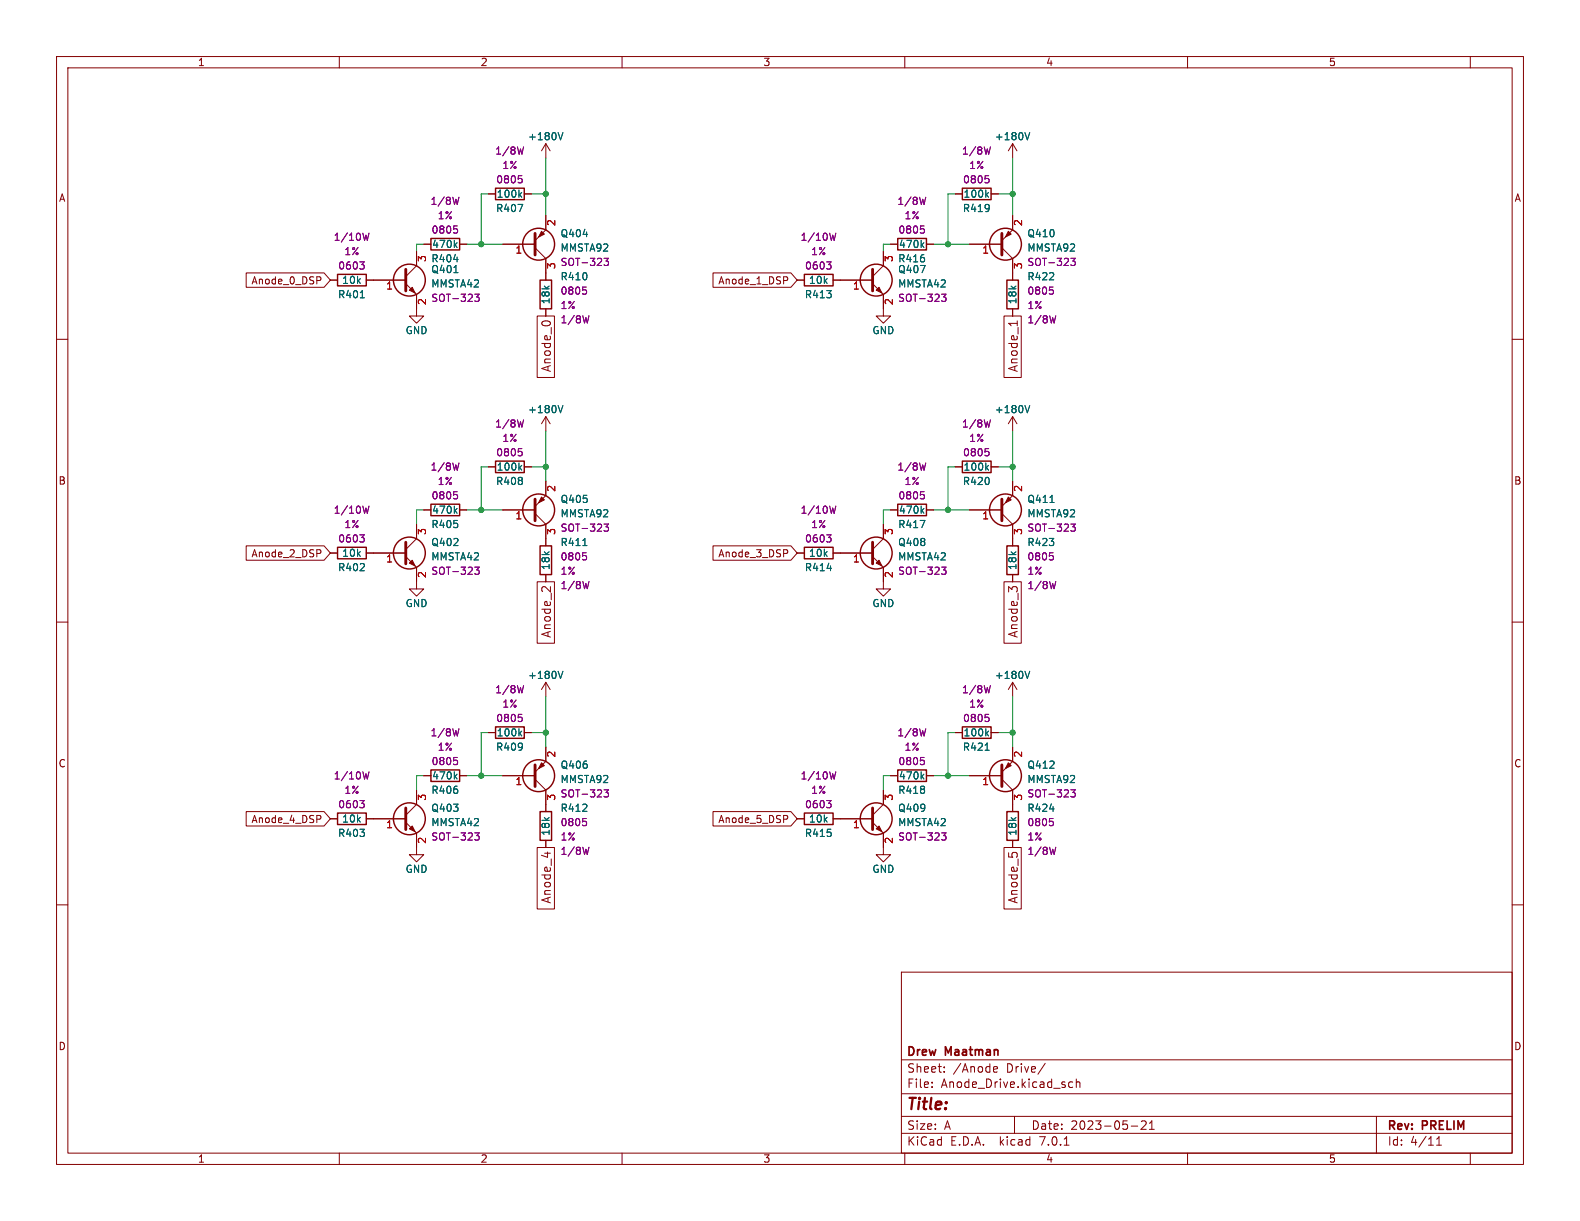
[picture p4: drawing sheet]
<svg xmlns="http://www.w3.org/2000/svg" width="279mm" height="216mm" viewBox="0 0 279 216" stroke-linecap="round" stroke-linejoin="round" font-family="sans-serif">
<g fill="none" stroke="#840000" stroke-width=".18">
<path d="M10 10h259.4v195.9h-259.4zM12 12h255.4v191.9h-255.4zM60 10v2M110 10v2M160 10v2M210 10v2M260 10v2M86.4 34.3h1.2M92.7 34.3h1.3M96.5 38.1v2.5l-1.9 1.9M96.5 25.4l-.7 1.3M96.5 25.4v2.5"/>
<path d="M96.5 25.4l.8 1.3M168.9 34.3h1.3M175.3 34.3h1.2M179.1 38.1v2.5l-1.9 1.9M179.1 25.4v2.5M179.1 25.4l-.8 1.3M179.1 25.4l.7 1.3M10 60h2M43.5 48.3h13.8l1.1 1.2-1.1 1.3h-13.8zM56.5 48.9l.2 .3v.3l-.2 .1M58.4 49.5h1.3M64.8 49.5h7"/>
<path d="M71.8 50.2l1.9 1.9v3.8h1.2l-1.2 1.3-1.3-1.3h1.3M73.7 44.5v2.5l-1.9 1.9M74.9 43.2h1.3M81.3 43.2h1.2M88.9 43.2h5.7M94.6 43.8l1.9 1.9v3.8M95 55.9h3v10.8h-3zM96.5 54.6v1.3M126.1 48.3h13.8l1.1 1.2-1.1 1.3h-13.8zM139.1 48.9l.2 .3-.1 .3-.1 .1M141 49.5h1.2M147.3 49.5h7"/>
<path d="M154.3 50.2l1.9 1.9v3.8h1.3l-1.3 1.3-1.3-1.3h1.3M156.2 44.5v2.5l-1.9 1.9M157.5 43.2h1.2M163.8 43.2h1.3M171.4 43.2h5.8M177.2 43.8l1.9 1.9v3.8M177.5 55.9h3.1v10.8h-3.1zM179.1 54.6v1.3M179.9 56.7v.9M267.4 60h2M96.5 73.7v2.5M96.5 73.7l-.7 1.2"/>
<path d="M96.5 73.7l.8 1.2M179.1 73.7v2.5M179.1 73.7l-.8 1.2M179.1 73.7l.7 1.2M43.5 96.5h13.8l1.1 1.3-1.1 1.3h-13.8zM56.5 97.2l.2 .2v.3l-.2 .2M58.4 97.8h1.3M64.8 97.8h7M71.8 98.4l1.9 1.9v3.8h1.2l-1.2 1.3-1.3-1.3h1.3M73.7 92.7v2.6l-1.9 1.9M74.9 90.2h1.3M81.3 90.2h1.2"/>
<path d="M86.4 82.6h1.2M88.9 90.2h5.7M92.7 82.6h1.3M94.6 90.8l1.9 1.9v3.8M96.5 85.1v2.5l-1.9 1.9M126.1 96.5h13.8l1.1 1.3-1.1 1.3h-13.8zM139.1 97.2l.2 .2-.1 .3-.1 .2M141 97.8h1.2M147.3 97.8h7M154.3 98.4l1.9 1.9v3.8h1.3l-1.3 1.3-1.3-1.3h1.3M156.2 92.7v2.6l-1.9 1.9M157.5 90.2h1.2"/>
<path d="M163.8 90.2h1.3M168.9 82.6h1.3M171.4 90.2h5.8M175.3 82.6h1.2M177.2 90.8l1.9 1.9v3.8M179.1 85.1v2.5l-1.9 1.9M10 110h2M95 102.9h3v10.8h-3zM96 103.8h.5M96.5 101.6v1.3M97.3 103.7v1M177.5 102.9h3.1v10.8h-3.1z"/>
<path d="M179.1 101.6v1.3M267.4 110h2M73.7 139.7v2.5l-1.9 1.9M74.9 137.2h1.3M81.3 137.2h1.2M86.4 129.5h1.2M88.9 137.2h5.7M92.7 129.5h1.3M94.6 137.8l1.9 1.9v3.8M96.5 132.1v2.5l-1.9 1.9M96.5 120.7v2.5M96.5 120.7l-.7 1.2"/>
<path d="M96.5 120.7l.8 1.2M156.2 139.7v2.5l-1.9 1.9M157.5 137.2h1.2M163.8 137.2h1.3M168.9 129.5h1.3M171.4 137.2h5.8M175.3 129.5h1.2M177.2 137.8l1.9 1.9v3.8M179.1 132.1v2.5l-1.9 1.9M179.1 120.7v2.5M179.1 120.7l-.8 1.2M179.1 120.7l.7 1.2"/>
<path d="M10 160h2M43.5 143.5h13.8l1.1 1.3-1.1 1.3h-13.8zM56.5 144.2l.2 .2v.3l-.2 .2M58.4 144.8h1.3M64.8 144.8h7M71.8 145.4l1.9 1.9v3.8h1.2l-1.2 1.3-1.3-1.3h1.3M95 149.9h3v10.8h-3zM96.5 148.6v1.3M96.8 150.6v1M126.1 143.5h13.8l1.1 1.3-1.1 1.3h-13.8zM139.1 144.2l.2 .2-.1 .3-.1 .2M141 144.8h1.2"/>
<path d="M147.3 144.8h7M154.3 145.4l1.9 1.9v3.8h1.3l-1.3 1.3-1.3-1.3h1.3M177.5 149.9h3.1v10.8h-3.1zM179.1 148.6v1.3M267.4 160h2M159.4 171.9h108v32h-108zM159.4 197.4h108M159.4 193.4h108M159.4 187.4h108M164.8 192.2v.1M164.8 191.4v.1M167 189.5v.1"/>
<path d="M167 188.7v.1M175.8 189.5h.5M175.8 188.7l.4-.1 .2 .4-.7 .1M179.4 197.4v3M184.8 188l-1.3 2M189.7 191.4l-.4-.1-.3 .3v.4l.1 .2h.6M190.3 191.4l.2-.1 .4 .1 .1 .9M190.3 190.8v1.5M200 199.1h1.2M201.8 198.3l.6-.1 .2 .1 .1 .3-.9 1.1h.9M203.3 199.7h.8M203.3 198.6l.4-.4v1.5"/>
<path d="M243.4 197.4v6.5M60 203.9v2M110 203.9v2M159.4 200.4h108M160 203.9v2M188.2 202.5h.8M210 203.9v2M254 202.5h.9M254 201.4l.5-.4v1.5M260 203.9v2"/>
</g>
<g fill="none" stroke="#840000" stroke-width=".25">
<path d="M87.6 33.3h5.1v2h-5.1zM170.2 33.3h5.1v2h-5.1zM59.7 48.5h5.1v2h-5.1zM76.2 42.2h5.1v2h-5.1zM95.5 49.5h2v5.1h-2zM142.2 48.5h5.1v2h-5.1zM158.7 42.2h5.1v2h-5.1zM178.1 49.5h2v5.1h-2zM59.7 96.8h5.1v2h-5.1zM76.2 89.2h5.1v2h-5.1zM87.6 81.5h5.1v2.1h-5.1zM95.5 96.5h2v5.1h-2z"/>
<path d="M142.2 96.8h5.1v2h-5.1zM158.7 89.2h5.1v2h-5.1zM170.2 81.5h5.1v2.1h-5.1zM178.1 96.5h2v5.1h-2zM76.2 136.1h5.1v2.1h-5.1zM87.6 128.5h5.1v2.1h-5.1zM158.7 136.1h5.1v2.1h-5.1zM170.2 128.5h5.1v2.1h-5.1zM59.7 143.8h5.1v2h-5.1zM95.5 143.5h2v5.1h-2zM142.2 143.8h5.1v2h-5.1zM178.1 143.5h2v5.1h-2z"/>
<circle cx="72.4" cy="49.5" r="2.82"/>
<circle cx="95.2" cy="43.2" r="2.82"/>
<circle cx="154.9" cy="49.5" r="2.82"/>
<circle cx="177.8" cy="43.2" r="2.82"/>
<circle cx="72.4" cy="97.8" r="2.82"/>
<circle cx="95.2" cy="90.2" r="2.82"/>
<circle cx="154.9" cy="97.8" r="2.82"/>
<circle cx="177.8" cy="90.2" r="2.82"/>
<circle cx="95.2" cy="137.2" r="2.82"/>
<circle cx="177.8" cy="137.2" r="2.82"/>
<circle cx="72.4" cy="144.8" r="2.82"/>
<circle cx="154.9" cy="144.8" r="2.82"/>
</g>
<g fill="none" stroke="#840084" stroke-width=".18">
<path d="M80.3 40h.6M81.2 34.9l-.3 1.2-.3-.9M91.7 31.1h.6M92.1 31.6l.2 .2v.3l-.2 .2M92.6 26l-.3 1.3-.3-.9M162.8 40h.6M163.7 34.9l-.3 1.2-.2-.9M174.2 31.1h.6M174.7 31.6l.2 .2v.3l-.2 .2M175.1 26l-.3 1.3-.2-.9M63.6 46.3h.8l-.4 .5M64.2 46.8l.2 .2v.3l-.2 .3"/>
<path d="M65.3 41.2l-.3 1.3-.3-.9-.2 .9M80.7 40.4l.2 .3v.3l-.2 .2M84 52h.7l-.4 .5 .4 .1v.6l-.2 .1-.5-.1M103.1 50.8h.6M103.5 51.2l.2 .3v.3l-.2 .2M104.2 55.8l-.4 1.3-.2-.9M106.8 45.7h.8l-.4 .5 .3 .1v.5l-.1 .1-.6-.1M146.2 46.3h.8l-.5 .5M146.7 46.8l.3 .2v.3l-.3 .3M147.8 41.2l-.3 1.3-.2-.9-.3 .9M163.2 40.4l.3 .3v.3l-.3 .2M166.5 52h.8l-.4 .5 .3 .1v.6l-.2 .1-.5-.1"/>
<path d="M185.6 50.8h.6M186 51.2l.3 .3v.3l-.3 .2M186.7 55.8l-.3 1.3-.2-.9M189.4 45.7h.7l-.4 .5 .4 .1v.5l-.2 .1-.5-.1M91.7 79.3h.6M92.1 79.8l.2 .3v.3l-.2 .2M92.6 74.2l-.3 1.3-.3-.9M174.2 79.3h.6M174.7 79.8l.2 .3v.3l-.2 .2M175.1 74.2l-.3 1.3-.2-.9M63.6 94.6h.8l-.4 .5M64.2 95.1l.2 .2v.3l-.2 .2"/>
<path d="M65.3 89.5l-.3 1.3-.3-.9-.2 .9M80.3 86.9h.6M80.7 87.4l.2 .3v.3l-.2 .2M81.2 81.9l-.3 1.2-.3-.9M103.1 97.7h.6M103.5 98.2l.2 .3v.3l-.2 .2M106.8 92.7h.8l-.4 .4 .3 .2v.5l-.1 .1-.6-.1M146.2 94.6h.8l-.5 .5M146.7 95.1l.3 .2v.3l-.3 .2M147.8 89.5l-.3 1.3-.2-.9-.3 .9M162.8 86.9h.6M163.2 87.4l.3 .3v.3l-.3 .2"/>
<path d="M163.7 81.9l-.3 1.2-.2-.9M185.6 97.7h.6M186 98.2l.3 .3v.3l-.3 .2M189.4 92.7h.7l-.4 .4 .4 .2v.5l-.2 .1-.5-.1M84 100.3h.7l-.4 .5 .4 .1v.5l-.2 .2-.5-.2M104.2 102.8l-.4 1.3-.2-.9M166.5 100.3h.8l-.4 .5 .3 .1v.5l-.2 .2-.5-.2M186.7 102.8l-.3 1.3-.2-.9M65.3 136.5l-.3 1.2-.3-.9-.2 .9M80.3 133.9h.6M80.7 134.4l.2 .3v.3l-.2 .2M81.2 128.9l-.3 1.2-.3-.9"/>
<path d="M91.7 126.3h.6M92.1 126.8l.2 .2v.3l-.2 .3M92.6 121.2l-.3 1.3-.3-.9M106.8 139.7h.8l-.4 .4 .3 .2v.5l-.1 .1-.6-.1M147.8 136.5l-.3 1.2-.2-.9-.3 .9M162.8 133.9h.6M163.2 134.4l.3 .3v.3l-.3 .2M163.7 128.9l-.3 1.2-.2-.9M174.2 126.3h.6M174.7 126.8l.2 .2v.3l-.2 .3M175.1 121.2l-.3 1.3-.2-.9M189.4 139.7h.7l-.4 .4 .4 .2v.5l-.2 .1-.5-.1"/>
<path d="M63.6 141.6h.8l-.4 .4M64.2 142l.2 .3v.3l-.2 .2M84 147.3h.7l-.4 .5 .4 .1v.5l-.2 .1-.5-.1M103.1 144.7h.6M103.5 145.2l.2 .3v.3l-.2 .2M104.2 149.8l-.4 1.3-.2-.9M146.2 141.6h.8l-.5 .4M146.7 142l.3 .3v.3l-.3 .2M166.5 147.3h.8l-.4 .5 .3 .1v.5l-.2 .1-.5-.1M185.6 144.7h.6M186 145.2l.3 .3v.3l-.3 .2M186.7 149.8l-.3 1.3-.2-.9"/>
</g>
<g fill="none" stroke="#006464" stroke-width=".18">
<path d="M91.9 34.4l.4 .5M92.3 34l-.5 .5M98.7 23.4l.4 1.3 .4-1.3M174.4 34.4l.4 .5M174.8 34l-.5 .5M181.2 23.4l.5 1.3 .4-1.3M63.7 52.7h.7M80.3 48.2h.7M80.5 43.3l.3 .5M80.8 42.9l-.5 .5M163 43.3l.4 .5M163.4 42.9l-.5 .5"/>
<path d="M98.7 71.7l.4 1.3 .4-1.3M181.2 71.7l.5 1.3 .4-1.3M80.5 90.3l.3 .5M80.8 89.9l-.5 .5M91.9 82.7l.4 .4M92.3 82.3l-.5 .5M103.1 96.5h.7M163 90.3l.4 .5M163.4 89.9l-.5 .5M174.4 82.7l.4 .4M174.8 82.3l-.5 .5M185.7 88.9h.7"/>
<path d="M98.7 118.7l.4 1.3 .4-1.3M181.2 118.7l.5 1.3 .4-1.3M80.5 137.3l.3 .4M80.8 136.9l-.5 .5M91.9 129.6l.4 .5M92.3 129.3l-.5 .5M163 137.3l.4 .4M163.4 136.9l-.5 .5M174.2 132.7h.7M174.4 129.6l.4 .5M174.8 129.3l-.5 .5"/>
</g>
<path d="M71.8 47.6v3.8M94.6 41.3v3.8M154.3 47.6v3.8M177.2 41.3v3.8M71.8 95.9v3.8M94.6 88.3v3.8M154.3 95.9v3.8M177.2 88.3v3.8M94.6 135.3v3.8M177.2 135.3v3.8M71.8 142.9v3.8M154.3 142.9v3.8" fill="none" stroke="#840000" stroke-width=".51"/>
<g fill="#840000" stroke="#840000" stroke-width=".18">
<path d="M154.9 51.3l.5-.5 .6 1z"/>
<path d="M95.8 87.9l.5 .5-1.1 .5z"/>
<path d="M154.9 146.6l.5-.5 .6 1z"/>
<path d="M154.9 99.6l.5-.5 .6 1z"/>
<path d="M95.8 40.9l.5 .5-1.1 .5z"/>
<path d="M72.4 146.6l.5-.5 .5 1z"/>
<path d="M72.4 51.3l.5-.5 .5 1z"/>
<path d="M178.3 134.9l.5 .5-1 .5z"/>
<path d="M178.3 87.9l.5 .5-1 .5z"/>
<path d="M72.4 99.6l.5-.5 .5 1z"/>
<path d="M178.3 40.9l.5 .5-1 .5z"/>
<path d="M95.8 134.9l.5 .5-1.1 .5z"/>
</g>
<g fill="none" stroke="#009600" stroke-width=".18">
<path d="M86.4 34.3h-1.3v8.9M94 34.3h2.5M96.5 27.9v10.2M168.9 34.3h-1.3v8.9M176.5 34.3h2.6M179.1 27.9v10.2M74.9 43.2h-1.2v1.3M82.5 43.2h6.4M157.5 43.2h-1.3v1.3M165.1 43.2h6.3M96.5 76.2v8.9M179.1 76.2v8.9"/>
<path d="M74.9 90.2h-1.2v2.5M82.5 90.2h6.4M86.4 82.6h-1.3v7.6M94 82.6h2.5M157.5 90.2h-1.3v2.5M165.1 90.2h6.3M168.9 82.6h-1.3v7.6M176.5 82.6h2.6M74.9 137.2h-1.2v2.5M82.5 137.2h6.4M86.4 129.5h-1.3v7.7M94 129.5h2.5"/>
<path d="M96.5 123.2v8.9M157.5 137.2h-1.3v2.5M165.1 137.2h6.3M168.9 129.5h-1.3v7.7M176.5 129.5h2.6M179.1 123.2v8.9"/>
</g>
<g fill="#009600" stroke="#009600" stroke-width=".18">
<circle cx="96.5" cy="34.3" r=".46"/>
<circle cx="85.1" cy="90.2" r=".46"/>
<circle cx="96.5" cy="82.6" r=".46"/>
<circle cx="85.1" cy="43.2" r=".46"/>
<circle cx="179.1" cy="82.6" r=".46"/>
<circle cx="179.1" cy="34.3" r=".46"/>
<circle cx="167.6" cy="43.2" r=".46"/>
<circle cx="85.1" cy="137.2" r=".46"/>
<circle cx="96.5" cy="129.5" r=".46"/>
<circle cx="167.6" cy="137.2" r=".46"/>
<circle cx="167.6" cy="90.2" r=".46"/>
<circle cx="179.1" cy="129.5" r=".46"/>
</g>
<text font-size="2.8" fill="#840000" x="160.4" y="196.7">Title:</text>
<g font-size="2.1" fill="#840000">
<text x="97.6" y="65.9" transform="rotate(-90 97.6 65.9)">Anode_0</text>
<text x="180.1" y="65.9" transform="rotate(-90 180.1 65.9)">Anode_1</text>
<text x="97.6" y="112.9" transform="rotate(-90 97.6 112.9)">Anode_2</text>
<text x="180.1" y="112.9" transform="rotate(-90 180.1 112.9)">Anode_3</text>
<text x="97.6" y="159.9" transform="rotate(-90 97.6 159.9)">Anode_4</text>
<text x="180.1" y="159.9" transform="rotate(-90 180.1 159.9)">Anode_5</text>
<text x="160.4" y="189.8">Sheet:</text>
<text x="160.4" y="187">Drew</text>
<text x="167.3" y="187">Maatman</text>
<text x="168.6" y="189.8">/Anode</text>
<text x="178" y="189.8">Drive/</text>
<text x="160.4" y="192.5">File:</text>
<text x="166.4" y="192.5">Anode_Drive.kicad_sch</text>
<text x="160.4" y="202.7">KiCad</text>
<text x="160.4" y="199.9">Size:</text>
<text x="167" y="199.9">A</text>
<text x="168.1" y="202.7">E.D.A.</text>
<text x="176.8" y="202.7">kicad</text>
<text x="182.4" y="199.9">Date:</text>
<text x="183.9" y="202.7">7.0.1</text>
<text x="189.3" y="199.9">2023-05-21</text>
<text x="245.4" y="200.1">Rev:</text>
<text x="245.4" y="202.7">Id:</text>
<text x="249.4" y="202.7">4/11</text>
<text x="251.6" y="200.1">PRELIM</text>
</g>
<g font-size="1.8" fill="#840000">
<text x="35" y="11.8">1</text>
<text x="85" y="11.8">2</text>
<text x="135" y="11.8">3</text>
<text x="185" y="11.8">4</text>
<text x="235" y="11.8">5</text>
<text x="10.4" y="35.8">A</text>
<text x="267.8" y="35.8">A</text>
<text x="44.3" y="50.4">Anode_0_DSP</text>
<text x="126.9" y="50.4">Anode_1_DSP</text>
<text x="10.3" y="85.8">B</text>
<text x="267.7" y="85.8">B</text>
<text x="44.3" y="98.7">Anode_2_DSP</text>
<text x="126.9" y="98.7">Anode_3_DSP</text>
<text x="10.3" y="135.8">C</text>
<text x="267.7" y="135.8">C</text>
<text x="44.3" y="145.7">Anode_4_DSP</text>
<text x="126.9" y="145.7">Anode_5_DSP</text>
<text x="10.3" y="185.8">D</text>
<text x="267.7" y="185.8">D</text>
<text x="35" y="205.7">1</text>
<text x="85" y="205.7">2</text>
<text x="135" y="205.7">3</text>
<text x="185" y="205.7">4</text>
<text x="235" y="205.7">5</text>
</g>
<g font-size="1.8" fill="#840084">
<text x="87.5" y="27.5">1/8W</text>
<text x="170.1" y="27.5">1/8W</text>
<text x="87.7" y="32.6">0805</text>
<text x="88.8" y="30">1%</text>
<text x="170.2" y="32.6">0805</text>
<text x="171.3" y="30">1%</text>
<text x="76.1" y="36.4">1/8W</text>
<text x="76.3" y="41.5">0805</text>
<text x="77.3" y="38.9">1%</text>
<text x="158.6" y="36.4">1/8W</text>
<text x="158.8" y="41.5">0805</text>
<text x="159.9" y="38.9">1%</text>
<text x="59" y="42.7">1/10W</text>
<text x="59.7" y="47.8">0603</text>
<text x="60.8" y="45.3">1%</text>
<text x="99.1" y="47.2">SOT-323</text>
<text x="141.5" y="42.7">1/10W</text>
<text x="142.3" y="47.8">0603</text>
<text x="143.4" y="45.3">1%</text>
<text x="181.6" y="47.2">SOT-323</text>
<text x="76.2" y="53.5">SOT-323</text>
<text x="99.1" y="52.3">0805</text>
<text x="158.8" y="53.5">SOT-323</text>
<text x="181.6" y="52.3">0805</text>
<text x="99.1" y="54.8">1%</text>
<text x="99.1" y="57.3">1/8W</text>
<text x="181.6" y="54.8">1%</text>
<text x="181.6" y="57.3">1/8W</text>
<text x="87.5" y="75.8">1/8W</text>
<text x="170.1" y="75.8">1/8W</text>
<text x="76.1" y="83.4">1/8W</text>
<text x="87.7" y="80.8">0805</text>
<text x="88.8" y="78.3">1%</text>
<text x="158.6" y="83.4">1/8W</text>
<text x="170.2" y="80.8">0805</text>
<text x="171.3" y="78.3">1%</text>
<text x="76.3" y="88.5">0805</text>
<text x="77.3" y="85.9">1%</text>
<text x="158.8" y="88.5">0805</text>
<text x="159.9" y="85.9">1%</text>
<text x="59" y="91">1/10W</text>
<text x="60.8" y="93.5">1%</text>
<text x="99.1" y="94.2">SOT-323</text>
<text x="141.5" y="91">1/10W</text>
<text x="143.4" y="93.5">1%</text>
<text x="181.6" y="94.2">SOT-323</text>
<text x="59.7" y="96.1">0603</text>
<text x="76.2" y="101.8">SOT-323</text>
<text x="99.1" y="99.3">0805</text>
<text x="99.1" y="101.8">1%</text>
<text x="142.3" y="96.1">0603</text>
<text x="158.8" y="101.8">SOT-323</text>
<text x="181.6" y="99.3">0805</text>
<text x="181.6" y="101.8">1%</text>
<text x="99.1" y="104.3">1/8W</text>
<text x="181.6" y="104.3">1/8W</text>
<text x="87.5" y="122.7">1/8W</text>
<text x="88.8" y="125.3">1%</text>
<text x="170.1" y="122.7">1/8W</text>
<text x="171.3" y="125.3">1%</text>
<text x="76.1" y="130.4">1/8W</text>
<text x="87.7" y="127.8">0805</text>
<text x="158.6" y="130.4">1/8W</text>
<text x="170.2" y="127.8">0805</text>
<text x="59" y="138">1/10W</text>
<text x="76.3" y="135.4">0805</text>
<text x="77.3" y="132.9">1%</text>
<text x="141.5" y="138">1/10W</text>
<text x="158.8" y="135.4">0805</text>
<text x="159.9" y="132.9">1%</text>
<text x="59.7" y="143.1">0603</text>
<text x="60.8" y="140.5">1%</text>
<text x="99.1" y="141.2">SOT-323</text>
<text x="142.3" y="143.1">0603</text>
<text x="143.4" y="140.5">1%</text>
<text x="181.6" y="141.2">SOT-323</text>
<text x="76.2" y="148.8">SOT-323</text>
<text x="99.1" y="146.2">0805</text>
<text x="99.1" y="148.8">1%</text>
<text x="158.8" y="148.8">SOT-323</text>
<text x="181.6" y="146.2">0805</text>
<text x="181.6" y="148.8">1%</text>
<text x="99.1" y="151.3">1/8W</text>
<text x="181.6" y="151.3">1/8W</text>
</g>
<g font-size="1.8" fill="#006464">
<text x="93.3" y="25">+180V</text>
<text x="175.9" y="25">+180V</text>
<text x="87.8" y="35.1">100k</text>
<text x="170.3" y="35.1">100k</text>
<text x="87.7" y="37.7">R407</text>
<text x="170.2" y="37.7">R419</text>
<text x="76.2" y="46.5">R404</text>
<text x="76.3" y="44">470k</text>
<text x="99.1" y="42.1">Q404</text>
<text x="99.1" y="44.6">MMSTA92</text>
<text x="158.8" y="46.5">R416</text>
<text x="158.9" y="44">470k</text>
<text x="181.6" y="42.1">Q410</text>
<text x="181.6" y="44.6">MMSTA92</text>
<text x="59.7" y="52.9">R401</text>
<text x="60.4" y="50.4">10k</text>
<text x="76.2" y="48.5">Q401</text>
<text x="76.2" y="51">MMSTA42</text>
<text x="97.3" y="53.9" transform="rotate(-90 97.3 53.9)">18k</text>
<text x="99.1" y="49.7">R410</text>
<text x="142.3" y="52.9">R413</text>
<text x="143" y="50.4">10k</text>
<text x="158.8" y="48.5">Q407</text>
<text x="158.8" y="51">MMSTA42</text>
<text x="179.9" y="53.9" transform="rotate(-90 179.9 53.9)">18k</text>
<text x="181.6" y="49.7">R422</text>
<text x="71.7" y="59.2">GND</text>
<text x="154.2" y="59.2">GND</text>
<text x="93.3" y="73.2">+180V</text>
<text x="175.9" y="73.2">+180V</text>
<text x="87.8" y="83.4">100k</text>
<text x="170.3" y="83.4">100k</text>
<text x="87.7" y="85.9">R408</text>
<text x="99.1" y="89.1">Q405</text>
<text x="170.2" y="85.9">R420</text>
<text x="181.6" y="89.1">Q411</text>
<text x="76.2" y="93.5">R405</text>
<text x="76.3" y="91">470k</text>
<text x="99.1" y="91.6">MMSTA92</text>
<text x="158.8" y="93.5">R417</text>
<text x="158.9" y="91">470k</text>
<text x="181.6" y="91.6">MMSTA92</text>
<text x="59.7" y="101.2">R402</text>
<text x="60.4" y="98.6">10k</text>
<text x="76.2" y="96.7">Q402</text>
<text x="76.2" y="99.3">MMSTA42</text>
<text x="97.3" y="100.8" transform="rotate(-90 97.3 100.8)">18k</text>
<text x="99.1" y="96.7">R411</text>
<text x="142.3" y="101.2">R414</text>
<text x="143" y="98.6">10k</text>
<text x="158.8" y="96.7">Q408</text>
<text x="158.8" y="99.3">MMSTA42</text>
<text x="179.9" y="100.8" transform="rotate(-90 179.9 100.8)">18k</text>
<text x="181.6" y="96.7">R423</text>
<text x="71.7" y="107.5">GND</text>
<text x="154.2" y="107.5">GND</text>
<text x="93.3" y="120.2">+180V</text>
<text x="175.9" y="120.2">+180V</text>
<text x="87.8" y="130.4">100k</text>
<text x="170.3" y="130.4">100k</text>
<text x="76.3" y="138">470k</text>
<text x="87.7" y="132.9">R409</text>
<text x="99.1" y="136.1">Q406</text>
<text x="158.9" y="138">470k</text>
<text x="170.2" y="132.9">R421</text>
<text x="181.6" y="136.1">Q412</text>
<text x="76.2" y="143.7">Q403</text>
<text x="76.2" y="140.5">R406</text>
<text x="99.1" y="143.7">R412</text>
<text x="99.1" y="138.6">MMSTA92</text>
<text x="158.8" y="143.7">Q409</text>
<text x="158.8" y="140.5">R418</text>
<text x="181.6" y="143.7">R424</text>
<text x="181.6" y="138.6">MMSTA92</text>
<text x="59.7" y="148.1">R403</text>
<text x="60.4" y="145.6">10k</text>
<text x="76.2" y="146.2">MMSTA42</text>
<text x="97.3" y="147.8" transform="rotate(-90 97.3 147.8)">18k</text>
<text x="142.3" y="148.1">R415</text>
<text x="143" y="145.6">10k</text>
<text x="158.8" y="146.2">MMSTA42</text>
<text x="179.9" y="147.8" transform="rotate(-90 179.9 147.8)">18k</text>
<text x="71.7" y="154.5">GND</text>
<text x="154.2" y="154.5">GND</text>
</g>
<g font-size="1.8" fill="#a90000">
<text x="98.4" y="40" transform="rotate(-90 98.4 40)">2</text>
<text x="181" y="40" transform="rotate(-90 181 40)">2</text>
<text x="75.6" y="46.4" transform="rotate(-90 75.6 46.4)">3</text>
<text x="91.1" y="45.1">1</text>
<text x="98.4" y="47.7" transform="rotate(-90 98.4 47.7)">3</text>
<text x="158.1" y="46.4" transform="rotate(-90 158.1 46.4)">3</text>
<text x="173.6" y="45.1">1</text>
<text x="181" y="47.7" transform="rotate(-90 181 47.7)">3</text>
<text x="68.2" y="51.4">1</text>
<text x="150.8" y="51.4">1</text>
<text x="75.6" y="54" transform="rotate(-90 75.6 54)">2</text>
<text x="158.1" y="54" transform="rotate(-90 158.1 54)">2</text>
<text x="98.4" y="87" transform="rotate(-90 98.4 87)">2</text>
<text x="181" y="87" transform="rotate(-90 181 87)">2</text>
<text x="75.6" y="94.6" transform="rotate(-90 75.6 94.6)">3</text>
<text x="91.1" y="92.1">1</text>
<text x="98.4" y="94.6" transform="rotate(-90 98.4 94.6)">3</text>
<text x="158.1" y="94.6" transform="rotate(-90 158.1 94.6)">3</text>
<text x="173.6" y="92.1">1</text>
<text x="181" y="94.6" transform="rotate(-90 181 94.6)">3</text>
<text x="68.2" y="99.7">1</text>
<text x="150.8" y="99.7">1</text>
<text x="75.6" y="102.3" transform="rotate(-90 75.6 102.3)">2</text>
<text x="158.1" y="102.3" transform="rotate(-90 158.1 102.3)">2</text>
<text x="98.4" y="134" transform="rotate(-90 98.4 134)">2</text>
<text x="181" y="134" transform="rotate(-90 181 134)">2</text>
<text x="75.6" y="141.6" transform="rotate(-90 75.6 141.6)">3</text>
<text x="91.1" y="139.1">1</text>
<text x="98.4" y="141.6" transform="rotate(-90 98.4 141.6)">3</text>
<text x="158.1" y="141.6" transform="rotate(-90 158.1 141.6)">3</text>
<text x="173.6" y="139.1">1</text>
<text x="181" y="141.6" transform="rotate(-90 181 141.6)">3</text>
<text x="68.2" y="146.7">1</text>
<text x="75.6" y="149.3" transform="rotate(-90 75.6 149.3)">2</text>
<text x="150.8" y="146.7">1</text>
<text x="158.1" y="149.3" transform="rotate(-90 158.1 149.3)">2</text>
</g>
</svg>
